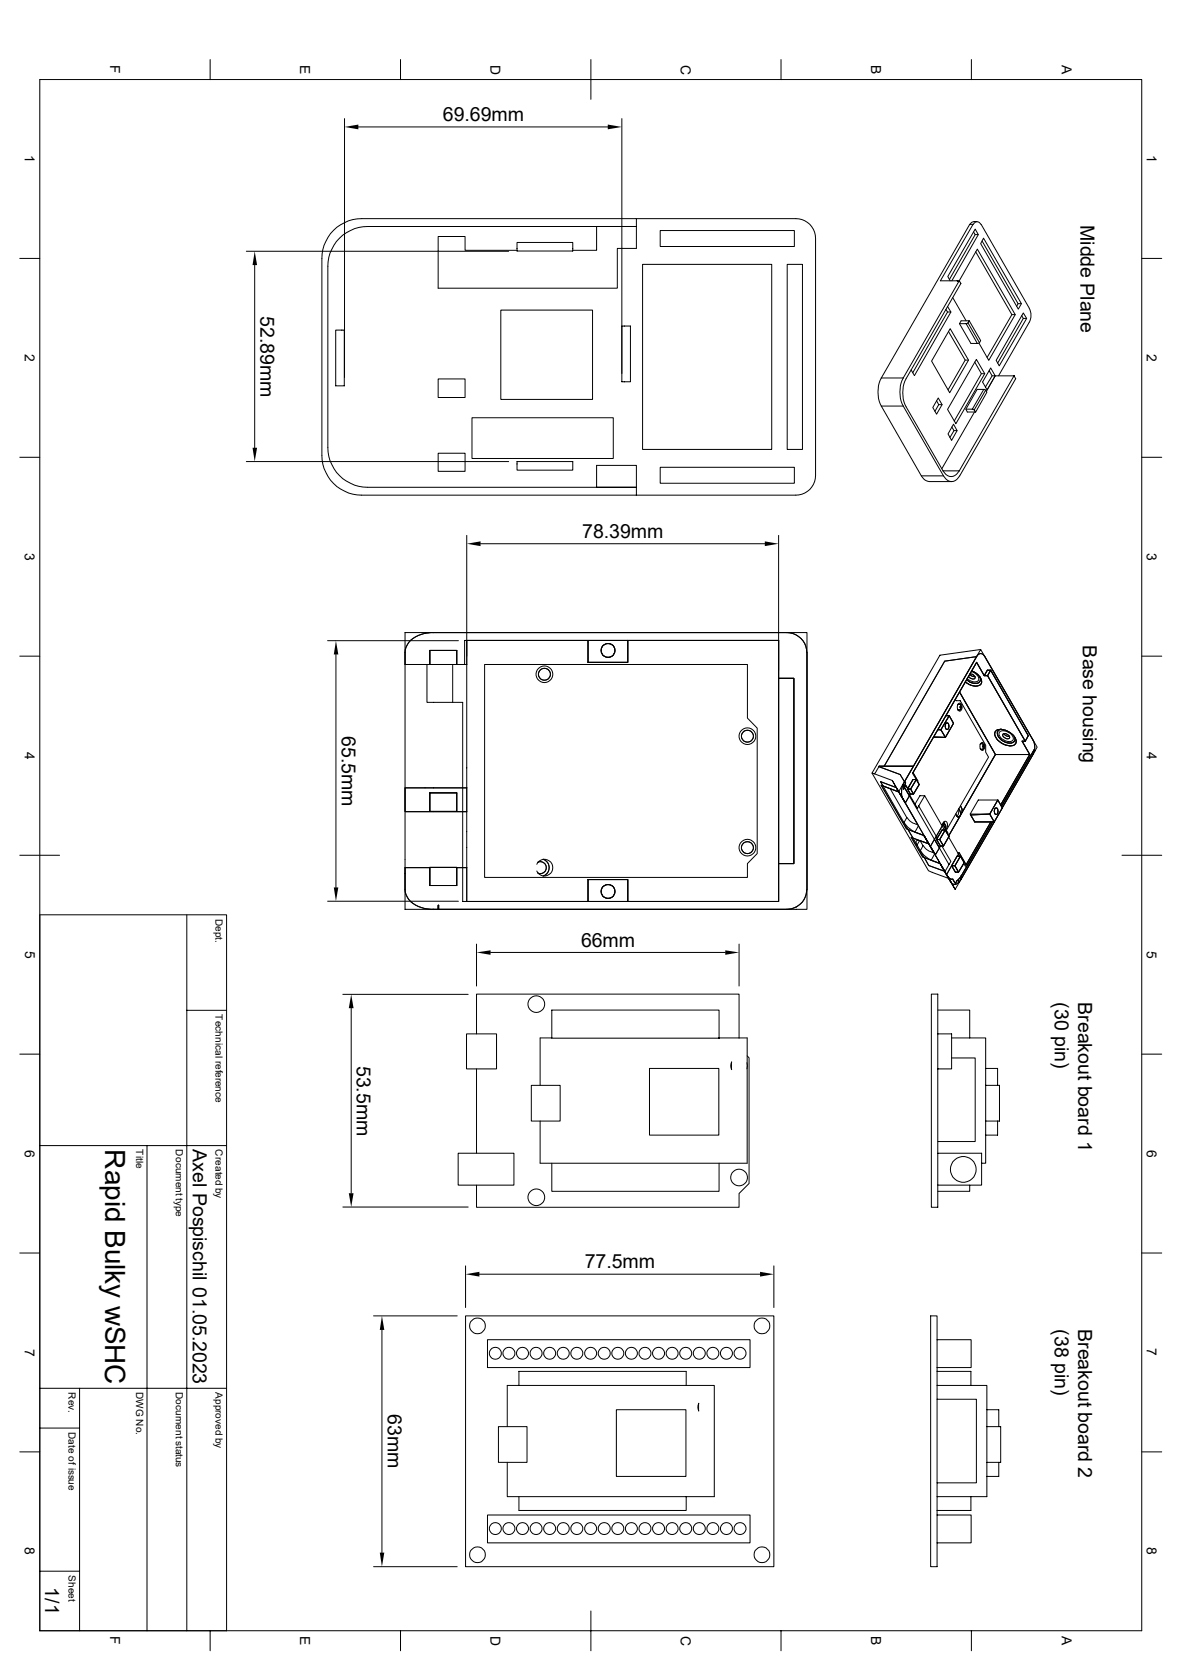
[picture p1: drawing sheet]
<svg xmlns="http://www.w3.org/2000/svg" width="210mm" height="297mm" viewBox="0 0 210 297" stroke-linecap="round" stroke-linejoin="round" font-family="sans-serif">
<g fill="none" stroke="#000" stroke-width=".18">
<path d="M7.1 14.1h195.8v275.8h-195.8zM37.3 10.6v3.5M71.2 10.6v3.5M105 10.6v7.1M138.8 10.6v3.5M172.6 10.6v3.5M61.2 21.1v46M63.7 22.6h44.3M110.5 21.1v46.8h1.5v-9.9h-1.5M113.1 38.9h28.3a3.5 3.5 0 0 1 3.5 3.5v42.1a3.5 3.5 0 0 1-3.5 3.5h-77.1a7.1 7.1 0 0 1-7.1-7.1v-35a7.1 7.1 0 0 1 7.1-7h48.8v1.4h-47.8a7.1 7.1 0 0 0-7 7v32.2a7.1 7.1 0 0 0 7 7.1h47.8M172.9 39.9a.76 .76 0 0 1 .7-.5 .76 .76 0 0 1 .7 .5M173 39.4l-.4 .1-.3 .4"/>
<path d="M173 39.4h.6M174.3 39.9l8.6 14.9M3.5 45.9h3.6M43.8 44.7h46.6M45.3 47.1v32.5M59.6 58.7h1.6v9.9h-1.6zM89 55.1h16.3v15.9h-16.3zM91.9 44.5h-9.3v-2.5h-4.7v9.2h31.8v-7h3.4v-3.9h-7.1v4.2h-4.2M91.9 43.1h9.9v1.5h-9.9zM114.2 47h22.9v32.9h-22.9zM117.3 41h23.8v2.8h-23.8zM139.9 47h2.7v32.9h-2.7z"/>
<path d="M168.1 55l.3 .5-6.2 10.8M168.4 54.5l.6 1-6.5 11.3-.6-1.1M168.4 55.5h.6M168.5 58.9l3 5.1-3.1 5.3M168.8 49.9l-.4-.8 4.9-8.4 .5 1-4.7 8.2M168.8 58.4l3.3 5.6-3.4 5.8-3.2-5.6zM169.3 52.9l2.4 4.1M170.1 49.9h.3l.3 .5-9.7 16.9a5.6 5.6 0 0 0 0 5l6.6 11.4M170.1 49.9h-3l5.8-10h-.6l-15.7 27.3M170.5 57.5h1.2M172 57.4l-.3 .1M172.2 57l2 3.5-.2 .4-2-3.5 .2-.4h-1.4l-.3 .5 2 3.5h1.2l-2-3.5"/>
<path d="M173 41.2l.3 .5-4.6 8M173.3 41.7h.5M173.4 44.7l6.4 11.2-4.4 7.6M174.5 42.8l6.4 11.2-.3 .4M174.8 42.3l6.7 11.7-.6 .9-6.7-11.6zM179.8 55.9h.6M180.9 54h.6M181.5 56.1l.3 .5-4.6 8M181.8 55.6l.6 1-4.9 8.4-.5-.9zM181.8 56.6h.6M182.9 54.8a2.69 2.69 0 0 1 0 2.5l-5.5 9.5M202.9 45.9h3.5"/>
<path d="M77.9 67.4h4.7v3.3h-4.7zM83.9 74.3h25.1v7.2h-25.1zM156.6 72.2h3.9M156.6 67.2a5.6 5.6 0 0 0 0 5M156.6 72.2l7.1 12.4M156.6 67.2h3.9M160.5 67.2a5.6 5.6 0 0 0 0 5M160.5 72.2l7.1 12.4M166.4 71.2l.4 .7-.7 1.2M166.7 70.7l.7 1.2-1 1.7-.7-1.2zM166.8 71.9h.6M169.1 75.9l.4 .6-.7 1.3"/>
<path d="M169.4 75.4l.7 1.1-1 1.8-.7-1.2zM169.5 76.5h.6M171.5 64h.6M171.6 72.7h1.2M172.8 72.7l2-3.5h-1.2l-2 3.5 .3 .5h1.5M172.8 72.7l.3 .2M173.1 73.2l-5.8 10.1M173.2 64.3l1.2 2.1-4.9 8.4M173.5 63.9l1.5 2.5-5.2 8.9-1.4-2.5zM173.9 61l1.8 3.1 4.7-8.2-6.7-11.6-13.2 22.9M174 60.9l-.3 .1M174.4 66.4h.6"/>
<path d="M174.8 69.2l.3 .2M175.1 69.3l.2 .4-1.9 3.5-.3-.3zM175.8 65.9l.5 .9h.5l-.8-1.4-1.4 2.5 .8 1.4 1.4-2.5M176.3 66.8l-1.2 2M176.8 66.8l-1.5 2.8M176.8 66.8h3.4M3.5 81.3h3.6M43.8 82h46.6M77.9 80.6h4.7v3.2h-4.7zM82.9 95.2v44.8M85.4 96.6h50.5M91.9 82h9.9v1.6h-9.9z"/>
<path d="M106 82.7h7.1v3.9h-7.1zM113.1 86.6v1.4M117.3 83.1h23.8v2.8h-23.8zM138.3 95.2v65M163.7 84.6l.7 .7 .5 .3h4.2M163.7 84.6h3.9M167.6 83.7a1.53 1.53 0 0 0 1.4 1 1.53 1.53 0 0 0 1.4-1M167.6 83.7h2.8M170.4 83.7l9.8-16.9 .3 .5-10 17.3a1.53 1.53 0 0 1-1.4 1 1.53 1.53 0 0 1-1.5-1M202.9 81.3h3.5M3.5 116.6h3.6M58.2 113.9h23.2"/>
<path d="M59.7 116.3v41.4M72 118.1h10.9h-6.5M76.4 118.1h-.5v6.7h6.3v35.4h22.3M77 112.4h66.4v49.2h-65.5v-.7M77 112.4h-5v49.2h5M77 112.4h62.8a3.5 3.5 0 0 1 3.5 3.6M77 112.4a5.7 5.7 0 0 0-4.4 1.8 2.99 2.99 0 0 0-.6 1.8v2.1h9.2M80.4 118.1v6.7M81.2 118.1v-2.5h-4.8v2.5M86.1 118.1h46.7v9.5l1.7 1.8v22.3l-1.7 1.8v2.5h-46.7zM104.5 113.8h7v3.9h-7zM104.5 113.8h-21.9v4.3h-1.4"/>
<path d="M111.5 113.8h26.8v46.4M143.4 116v42.1M167.9 117.5l5.6-.8-5.6 .8-10.8 18.7zM172.3 119.8l.4 .4h.5M172.4 119.8l.6 .2 .3 .4a.68 .68 0 0 1-1.2-.2M172.6 119.3a1.51 1.51 0 0 1 1.3 1.6 1.47 1.47 0 0 1-2.1-.2M172.7 119.3a2.4 2.4 0 0 1 1.7 2 1.25 1.25 0 0 1-1.8 .5l-1.1-.6M173.5 117.7l1.4 2.4 .5-1M173.5 117.7l1.4 2.4h.6l6.7 11.6h-.6l1.4 2.4-1.4-2.4h.6l-6.7-11.6h-.6l.5-1M173.5 116.7l-12.8 22.2M173.5 116.7a.75 .75 0 0 1 .7-.5 .75 .75 0 0 1 .8 .5l8.6 14.9 .2 .5v1.2M173.5 117.7l-6.9 12"/>
<path d="M174.2 115.4l-7.2 1.1-12.1 20.9M175.4 119.1h.6M202.9 116.6h3.5M138.3 120.6h2.8v32.9h-2.8M155.4 137.5l-.5-.1 10.1 17.4 .7 .3M156.2 136.3l3.7 1.4 .8 1.2M156.2 136.2h6.1l-6.1 .1M156.2 136.2l-.8 1.3 3.1 1.2M156.2 136.2v.1M156.6 139.6l4.4 7.7-4.5-7.7 3.2 1.2 .7 1.1M156.9 139.7l-.4-.8 2.8 1.1M156.9 139.7l2.8 1.1"/>
<path d="M158.5 138.7l9.4 16.2M158.5 138.7l1.2 2.1M159.3 140l.4 .8M159.3 140l1.1 1.9M160.4 139.4l.3 .4M160.4 139.4l-.7 1.3M160.4 139.5l.3 .3M160.7 139.8l-.1 .5M160.7 139a3.3 3.3 0 0 0-.3 2.9M160.7 138.9l-.3 .5M160.7 138.9l.2 .2-.2 .7M162.2 137.3l.9 1.5-.1 .1"/>
<path d="M163.3 139.4l-1 1.7h-.5M163.3 139.4l-1 1.7h-.5l-.9 1.6-1.2-1.9-2.8-1.1 3.7 6.5M163.3 139.4l-1 1.7h-.5l-.2 .3M163.3 139.4l-.5-.8h-.6l-.9 1.6M166.6 129.7l-4.5 7.8 .7 1.1-1 1.7M167.2 129.7l.8 1.4M168.1 127.2h.6l.7 1.4M168.1 128.5h.2a.69 .69 0 0 1 0 1.2 .75 .75 0 0 1-.2-1.2zM168.7 127.2l-1.5 2.5h-.6M169.4 128.6l-1.4 2.5h-2.2M169.4 128.6l-1.4 2.5-2.1-.1M169.7 124.3l.2 .2h.7l4.5 8v1.2l.5 .9-7.5 13"/>
<path d="M170.1 126.1l.2 .1M170.2 125.2l.5 .1 .1 .5-.2 .4h-.4M170.3 125.2l-.2 .1M170.4 125a.72 .72 0 0 1 .6 .6 .72 .72 0 0 1-.4 .8 .73 .73 0 0 1-.6-.6 .73 .73 0 0 1 .4-.8zM170.5 123l6.4 11.1h6.1l-5.2 9 5.2-9h-6.1l-6 10.3 6-10.3zM170.6 125.6h.1l-.1 .3zM173.1 120.2h.1M174.1 120.3a.84 .84 0 0 1-.1 1 .84 .84 0 0 1-1 .2l-.7-.3-.6-.4M174.2 133.1l.2 .1M174.4 132.2l-.2 .1M174.4 132.2h.1a.54 .54 0 0 1 .3 .5 .54 .54 0 0 1-.4 .5h-.2M174.4 132.2h-.2"/>
<path d="M174.4 132a.72 .72 0 0 1 .6 .6 .72 .72 0 0 1-.3 .7 .73 .73 0 0 1-.6-.5 .73 .73 0 0 1 .3-.8zM174.6 132.5l.2 .1-.1 .2zM175.5 120.1l.5-1 6.7 11.7-.5 .9M176.8 130a1.93 1.93 0 0 1 2.6 .2 1.91 1.91 0 0 1 1.1 2 1.93 1.93 0 0 1-2.6-.2 1.91 1.91 0 0 1-1.1-2zM177.7 130a1.86 1.86 0 0 1 2.3 1.4 .91 .91 0 0 1-1.3 .3l-.3-.2a1.03 1.03 0 0 1-.7-1.5zM177.9 129.6a.77 .77 0 0 0-.7 .5 .77 .77 0 0 0 .2 .9 2.23 2.23 0 0 0 2.7 .9 .77 .77 0 0 0 .2-1M178.2 130.5a.8 .8 0 0 1 1.2 .7 .8 .8 0 0 1-1.2-.7zM178.4 130.4l.3 .4 .6 .1M179.3 130.9h.1M183.8 133.3v-.1l-5.9 10.1 5.9-10.1 .1 .3M183.8 133.3l-.2 .8M183.9 133.5l-5.8 10.1"/>
<path d="M183.9 133.5l.4-.7-10.1-17.4-13.5 23.5M3.5 152h7.1M72 158.1a3.6 3.6 0 0 0 2.9 3.2l2.1 .3M72 154.2h4.4h-4.4v1.1M76.4 140.9h4.8v3.3M76.4 154.2h4.8v3.2h-4.8zM76.4 140.9v3.3h4.8M81.2 154.2h1.7M82.9 144.3v9.9M82.9 140h-10.9v4.3h10.9M82.9 140v4.3M82.9 154.2v6"/>
<path d="M95.4 153.6a1.48 1.48 0 0 1 2.2-.5 1.48 1.48 0 0 1 0 2.3 1.48 1.48 0 0 1-2.2-.6M95.5 153.3a1.05 1.05 0 0 1 1.6 .9 1.05 1.05 0 0 1-1.6 1M96.5 152.7a1.57 1.57 0 0 1 1.1 1.5 1.57 1.57 0 0 1-1.1 1.5M104.5 156.3h7v3.9h-7zM143.3 158.1a3.5 3.5 0 0 1-3.5 3.5h-61.9v-.7M158.2 140.2l2.9 5.1-.5 .9M159.7 140.8l1.2 1.9-.5-.8M160.2 141.6l4.7 8.1-.7-1.2-3.2-1.2M160.6 146.2l2.3 4M160.7 146.2a4.5 4.5 0 0 0 1.9 1.7M161.1 147.2l.3 .2M161.2 145.3a2.79 2.79 0 0 0 1.9 1.3"/>
<path d="M161.2 140.3h.6l.5 .8M161.3 140.2l-.4-.6-.4 .7 .2-.3 .9 1.4M161.3 140.2l-.4-.6-.2 .4 7.9 13.7 .4-.6-1.7-2.7M161.3 140.2l.5 .9M161.3 147.4l2.9 1.1 .8 1.5-2.8-1zM161.6 141.4l-.7 1.3-.5-.8M161.8 141.1l-.2 .2 1.4 2.4 .2-.4M162 148.9l1.9 3.4-2-3.5 3.1 1.2 2.8 4.7-.8-1.2-3.1-1.2M162.9 150.2l.6 1M163.2 146.8h.1M163.2 146.8l-.6 1.1 1.6 .6 1.1 2 2.3-3.9h-.3h.3l.8 1.5M163.2 143.3l3.3 5.7"/>
<path d="M163.4 149.4h-.4l-.2 .1v.3l.1 .4M163.5 149.4l.5 .9-.5 .9M163.5 151.2a4.5 4.5 0 0 0 1.9 1.7M163.5 151.2l1.5 2.6 2.8 1.1M164 152.2l.3 .2M164 150.3a2.79 2.79 0 0 0 1.9 1.3M164.2 148.5l2 3.4M164.2 148.5l.8 1.5-1.6-.6-.5 .8M164.2 148.5l2 3.4 .7-1.2M164.3 141.4h-.9l-.8 1.6M164.3 141.4l3.5 6.1M164.3 141.4l-1.1 1.9"/>
<path d="M165.6 150.9l.1 .2M165.7 155.1h.1M165.7 155.1l2.8 1M166 149.2l-.7 1.3 .9 1.4 .7-1.2M166 149.2l.9 1.5M166 151.8h.1M166.1 151.8l-.7 1.1 1.6 .6 1.2 1.9 .9-1.5M166.4 148.6l.1 .4M166.4 148.6l-.4 .6M166.5 149l.9-1.5h.5l.7 1.2-1 1.7M166.5 149l-.1 .2 .7 1.2h.5l-.6-1.2h-.6M166.5 149l-.1 .2 .7 1.2-.2 .3"/>
<path d="M167 153.5l2.7 4.6-1.3-2.3M167 153.5l.8 1.4M167 153.5l-2.7-1.1 .7 1.4 2.8 1.1M167.5 146.6l.2-.5a.31 .31 0 0 1 .3-.1 .31 .31 0 0 1 .2 .1l.2 .8-.3 .5M167.6 146.2l.2 .3M167.6 146.4l-.1 .1 .1-.1a.52 .52 0 0 1 .4 .9M167.7 146.1l.2 .4M167.8 154.9l-.8-1.4 1.4 2.3M167.8 154.9l1.2 1.9-.6-1M167.8 147l.1-.2v.3M167.9 154.9l.5 .9M167.9 147.5l-.9 1.7"/>
<path d="M168.4 148.1v.1M168.4 148.1l-.8-1.5-1.2 2M168.4 155.8l.4 .4 .5 .1M168.6 148.8l1.9 3.4M168.6 153.7l-.7 1.2M169.1 153.9l.7 1.1M169.1 153.9l-.9 1.5 .2 .4M169.1 153.9h.6l.6 1.1M169.3 156.3l.5 .8 .2-.5M169.7 153.9l.9-1.7 .7 1.1-1 1.7M169.8 155h.5M169.8 144.7l.3 .5h.4"/>
<path d="M170.1 152.2l-1 1.7M170.1 152.2l-1 1.7 .7 1.1M170.1 152.2h.5M170.1 151.6h.3l1.3 2.1-1.3-2.1-.3 .6 .3-.6zM170.3 143.8v1l-.2 .3M170.3 143.7l.3 .6a.64 .64 0 0 1-.4 .9M170.4 156.8a.77 .77 0 0 1-.7 .4 .77 .77 0 0 1-.7-.4M170.4 156.8l-.2-.3 .2 .3M170.5 145.2l-1.9 3.3M170.6 143.3l.3 .4v.7M170.7 156.3l-.3 .5M170.8 156.3l-1.1 1.8"/>
<path d="M170.8 155.7l.1 .3zM170.8 156.3l-.2-.3-.6 .6M170.8 155.7l.1 .3-.1 .3M170.8 155.7h.1M170.8 156.3h-.1M170.9 144.4l-.4 .8M172.4 144.7l.8 1.4M173.2 146.1h2.9l-4.4 7.6M173.2 146.1h2.9l-4.6 7.9-.3-.5M175.9 144.7l.8 1.4M176.4 146.1l-5.6 9.6M176.7 146.1l-5.8 9.9-.1-.3"/>
<path d="M176.9 143.6h.1a.69 .69 0 0 1 0 1.2 .75 .75 0 0 1-.1-1.2zM177.3 142.2h-3.5l-1.4 2.5h3.5M178.1 143.6l-.8-1.4-1.4 2.5M178.1 143.6l-1.4 2.5h-.6M178.1 143.6l-.8-1.4-1.4 2.5-3.4 .2 .7 1.2M199.3 152h7.1M7.1 162.6h33.2v127.3M33.2 162.6v127.3M33.2 179.6h7.1M58.2 160.2h23.2M60.9 176.7h22.3M62.4 179.2v32.9"/>
<path d="M77.9 160.9v.7h-.9M77.9 160.9h.1M77.9 161.6h.1M84.7 167.8v7.5M87.2 169.3h41.7M111.5 160.2h26.8M131.3 167.8v7.5M166.6 179.5h5.7v5M3.5 187.4h3.6M82.9 183.8h5.3v6.2h-5.3zM84.7 183.8v-7.1h46.6v7.8M84.7 190v15"/>
<path d="M94.4 192.9h5.1v6.4h-5.1zM98 184.5v-5h29.8v5M115.4 189.9h12.3v11.9h-12.3zM127.8 184.5h-31.8v8.4M127.8 184.5h5v22.3h-36.8v-7.5M130 188.8v1.3M130 188.8a1.44 1.44 0 0 0 0 1.3M132.7 188.9v1.1M132.8 187.7l.3 .3v22.4l-1.8 1.7v2.5h-46.6v-3.9M166.6 183.8h2.5v6.2h-2.5zM166.6 183.8v-7.1h-1.1v37.9h1.1v-24.6M169.1 188h4.2v14.9h-6.7"/>
<path d="M169.1 184.5h6v8.4M175.1 199.3v7.5h-.7M175.1 192.9h2.5v6.4h-2.5zM175.1 189.9h2.1v3M177.2 199.3v2.5h-2.1M202.9 187.4h3.5M7.1 203.6h33.2M26.1 203.6v86.3M60.9 214.5h22.3M81.4 205h9.9v5.7h-9.9zM98 206.8v5h29.8v-5M166.6 205h7.8v5.7h-7.8"/>
<path d="M172.3 210.7v1.1h-5.7M3.5 222.7h3.6M66.4 233.9h14.8M67.9 236.4v39.6M82.7 233.9h54.8v44.6h-54.8zM82.7 225v7.4M85.2 226.5h49.8M86.6 238.1h46.7v5h-46.7zM137.5 225v7.4M165.4 233.9h1.1v44.6h-1.1zM166.5 238.1h6.1v5h-6.1M202.9 222.7h3.5"/>
<path d="M3.5 258.1h3.6M7.1 253.8h7M7.1 246.8h33.2M14.1 246.8v43.1M88.6 253.6h5v6.3h-5zM90.1 253.6v-7.3h36.8v19.7h-36.8v-6.1M109.5 250.6h12.4v11.8h-12.4zM121.9 246.3v-2.5h-29.7v2.5M124.1 249.4v1.4M124.2 249.4a1.44 1.44 0 0 0 0 1.4M166.5 243.8h6v2.5M166.5 246.3h8.8v7.3"/>
<path d="M166.5 248.7h7v14.9h-7M175.3 253.6h2.5v6.3h-2.5zM175.3 259.9v6.1h-8.8M175.3 250.6h2.2v3M177.5 259.9v2.5h-2.2M202.9 258.1h3.5M7.1 279.3h7M66.4 278.5h14.8M86.6 269.3h46.7v4.9h-46.7zM92.2 266v2.5h29.7v-2.5M166.5 269.3h6.1v4.9h-6.1M172.5 266v2.5h-6"/>
<path d="M37.3 289.9v3.5M71.2 289.9v3.5M105 286.3v7.1M138.8 289.9v3.5M172.6 289.9v3.5"/>
<circle cx="96.7" cy="119.8" r="1.49"/>
<circle cx="96.7" cy="119.8" r="1.06"/>
<circle cx="108" cy="115.6" r="1.23"/>
<circle cx="132.8" cy="130.8" r="1.49"/>
<circle cx="132.8" cy="130.9" r="1.06"/>
<circle cx="108" cy="158.4" r="1.23"/>
<circle cx="132.8" cy="150.7" r="1.49"/>
<circle cx="132.8" cy="150.7" r="1.06"/>
<circle cx="95.3" cy="178.5" r="1.49"/>
<circle cx="95.3" cy="212.8" r="1.49"/>
<circle cx="131.3" cy="209.3" r="1.49"/>
<circle cx="171.2" cy="207.9" r="2.29"/>
<circle cx="84.8" cy="235.7" r="1.41"/>
<circle cx="135.4" cy="235.7" r="1.41"/>
<circle cx="88" cy="240.5" r="1.06"/>
<circle cx="90.4" cy="240.5" r="1.06"/>
<circle cx="92.8" cy="240.5" r="1.06"/>
<circle cx="95.3" cy="240.5" r="1.06"/>
<circle cx="97.7" cy="240.5" r="1.06"/>
<circle cx="100.1" cy="240.5" r="1.06"/>
<circle cx="102.5" cy="240.5" r="1.06"/>
<circle cx="105" cy="240.5" r="1.06"/>
<circle cx="107.4" cy="240.5" r="1.06"/>
<circle cx="109.8" cy="240.5" r="1.06"/>
<circle cx="112.2" cy="240.5" r="1.06"/>
<circle cx="114.6" cy="240.5" r="1.06"/>
<circle cx="117" cy="240.5" r="1.06"/>
<circle cx="119.4" cy="240.5" r="1.06"/>
<circle cx="121.8" cy="240.5" r="1.06"/>
<circle cx="124.3" cy="240.5" r="1.06"/>
<circle cx="126.7" cy="240.5" r="1.06"/>
<circle cx="129.1" cy="240.5" r="1.06"/>
<circle cx="131.5" cy="240.5" r="1.06"/>
<circle cx="84.8" cy="276.3" r="1.41"/>
<circle cx="88" cy="271.7" r="1.06"/>
<circle cx="90.4" cy="271.7" r="1.06"/>
<circle cx="92.8" cy="271.7" r="1.06"/>
<circle cx="95.3" cy="271.7" r="1.06"/>
<circle cx="97.7" cy="271.7" r="1.06"/>
<circle cx="100.1" cy="271.7" r="1.06"/>
<circle cx="102.5" cy="271.7" r="1.06"/>
<circle cx="105" cy="271.7" r="1.06"/>
<circle cx="107.4" cy="271.7" r="1.06"/>
<circle cx="109.8" cy="271.7" r="1.06"/>
<circle cx="112.2" cy="271.7" r="1.06"/>
<circle cx="114.6" cy="271.7" r="1.06"/>
<circle cx="117" cy="271.7" r="1.06"/>
<circle cx="119.4" cy="271.7" r="1.06"/>
<circle cx="121.8" cy="271.7" r="1.06"/>
<circle cx="124.3" cy="271.7" r="1.06"/>
<circle cx="126.7" cy="271.7" r="1.06"/>
<circle cx="129.1" cy="271.7" r="1.06"/>
<circle cx="131.5" cy="271.7" r="1.06"/>
<circle cx="135.4" cy="276.3" r="1.41"/>
</g>
<g fill="#000">
<path d="M61.2 22.6l2.5-.5v.9zM108 22.1l2.5 .5-2.5 .4zM45.3 44.7l.4 2.4h-.8zM44.9 79.6h.8l-.4 2.4zM82.9 96.6l2.5-.4v.9zM135.9 96.2l2.4 .4-2.4 .5zM59.7 113.9l.4 2.4h-.8zM59.3 157.7h.8l-.4 2.5zM62.4 176.7l.4 2.5h-.8zM84.7 169.3l2.5-.4v.8zM128.9 168.9l2.4 .4-2.4 .4zM62 212.1h.8l-.4 2.4z"/>
<path d="M67.9 233.9l.4 2.5h-.8zM82.7 226.5l2.5-.4v.8zM135 226.1l2.5 .4-2.5 .4zM67.5 276h.8l-.4 2.5z"/>
</g>
<text font-size="5" x="18.7" y="204.3" transform="rotate(90 18.7 204.3)">Rapid Bulky wSHC</text>
<g font-size="3.5">
<text x="78.7" y="21.5">69.69mm</text>
<text x="192" y="40" transform="rotate(90 192 40)">Midde Plane</text>
<text x="46.3" y="56.2" transform="rotate(90 46.3 56.2)">52.89mm</text>
<text x="103.5" y="95.6">78.39mm</text>
<text x="192.4" y="114.7" transform="rotate(90 192.4 114.7)">Base housing</text>
<text x="60.7" y="130.9" transform="rotate(90 60.7 130.9)">65.5mm</text>
<text x="103.3" y="168.3">66mm</text>
<text x="187.4" y="178.2" transform="rotate(90 187.4 178.2)">(30 pin)</text>
<text x="191.6" y="178.1" transform="rotate(90 191.6 178.1)">Breakout board 1</text>
<text x="63.4" y="189.4" transform="rotate(90 63.4 189.4)">53.5mm</text>
<text x="34.2" y="204.3" transform="rotate(90 34.2 204.3)">Axel Pospischil 01.05.2023</text>
<text x="103.9" y="225.5">77.5mm</text>
<text x="187.4" y="236.3" transform="rotate(90 187.4 236.3)">(38 pin)</text>
<text x="191.6" y="236.2" transform="rotate(90 191.6 236.2)">Breakout board 2</text>
<text x="68.9" y="251.4" transform="rotate(90 68.9 251.4)">63mm</text>
<text x="8" y="282.2" transform="rotate(90 8 282.2)">1/1</text>
</g>
<g font-size="2.5">
<text x="19.6" y="11.6" transform="rotate(90 19.6 11.6)">F</text>
<text x="53.3" y="11.5" transform="rotate(90 53.3 11.5)">E</text>
<text x="87.2" y="11.5" transform="rotate(90 87.2 11.5)">D</text>
<text x="121" y="11.5" transform="rotate(90 121 11.5)">C</text>
<text x="154.8" y="11.5" transform="rotate(90 154.8 11.5)">B</text>
<text x="188.6" y="11.5" transform="rotate(90 188.6 11.5)">A</text>
<text x="4.4" y="27.6" transform="rotate(90 4.4 27.6)">1</text>
<text x="203.7" y="27.6" transform="rotate(90 203.7 27.6)">1</text>
<text x="4.4" y="62.9" transform="rotate(90 4.4 62.9)">2</text>
<text x="203.7" y="62.9" transform="rotate(90 203.7 62.9)">2</text>
<text x="4.4" y="98.3" transform="rotate(90 4.4 98.3)">3</text>
<text x="203.8" y="98.3" transform="rotate(90 203.8 98.3)">3</text>
<text x="4.4" y="133.7" transform="rotate(90 4.4 133.7)">4</text>
<text x="203.7" y="133.6" transform="rotate(90 203.7 133.6)">4</text>
<text x="4.4" y="169" transform="rotate(90 4.4 169)">5</text>
<text x="203.8" y="169" transform="rotate(90 203.8 169)">5</text>
<text x="4.4" y="204.3" transform="rotate(90 4.4 204.3)">6</text>
<text x="203.8" y="204.3" transform="rotate(90 203.8 204.3)">6</text>
<text x="4.4" y="239.7" transform="rotate(90 4.4 239.7)">7</text>
<text x="203.8" y="239.7" transform="rotate(90 203.8 239.7)">7</text>
<text x="4.4" y="275" transform="rotate(90 4.4 275)">8</text>
<text x="203.8" y="275" transform="rotate(90 203.8 275)">8</text>
<text x="19.6" y="290.9" transform="rotate(90 19.6 290.9)">F</text>
<text x="53.3" y="290.8" transform="rotate(90 53.3 290.8)">E</text>
<text x="87.2" y="290.7" transform="rotate(90 87.2 290.7)">D</text>
<text x="121" y="290.7" transform="rotate(90 121 290.7)">C</text>
<text x="154.8" y="290.8" transform="rotate(90 154.8 290.8)">B</text>
<text x="188.6" y="290.8" transform="rotate(90 188.6 290.8)">A</text>
</g>
<g font-size="1.8">
<text x="38.3" y="163.3" transform="rotate(90 38.3 163.3)">Dept.</text>
<text x="38.3" y="180.3" transform="rotate(90 38.3 180.3)">Technical reference</text>
<text x="24.2" y="204.3" transform="rotate(90 24.2 204.3)">Title</text>
<text x="31.2" y="204.3" transform="rotate(90 31.2 204.3)">Document type</text>
<text x="38.3" y="204.3" transform="rotate(90 38.3 204.3)">Created by</text>
<text x="12.2" y="247.4" transform="rotate(90 12.2 247.4)">Rev.</text>
<text x="24.2" y="247.4" transform="rotate(90 24.2 247.4)">DWG No.</text>
<text x="31.2" y="247.4" transform="rotate(90 31.2 247.4)">Document status</text>
<text x="38.3" y="247.4" transform="rotate(90 38.3 247.4)">Approved by</text>
<text x="12.2" y="254.5" transform="rotate(90 12.2 254.5)">Date of issue</text>
<text x="12.2" y="280" transform="rotate(90 12.2 280)">Sheet</text>
</g>
</svg>
